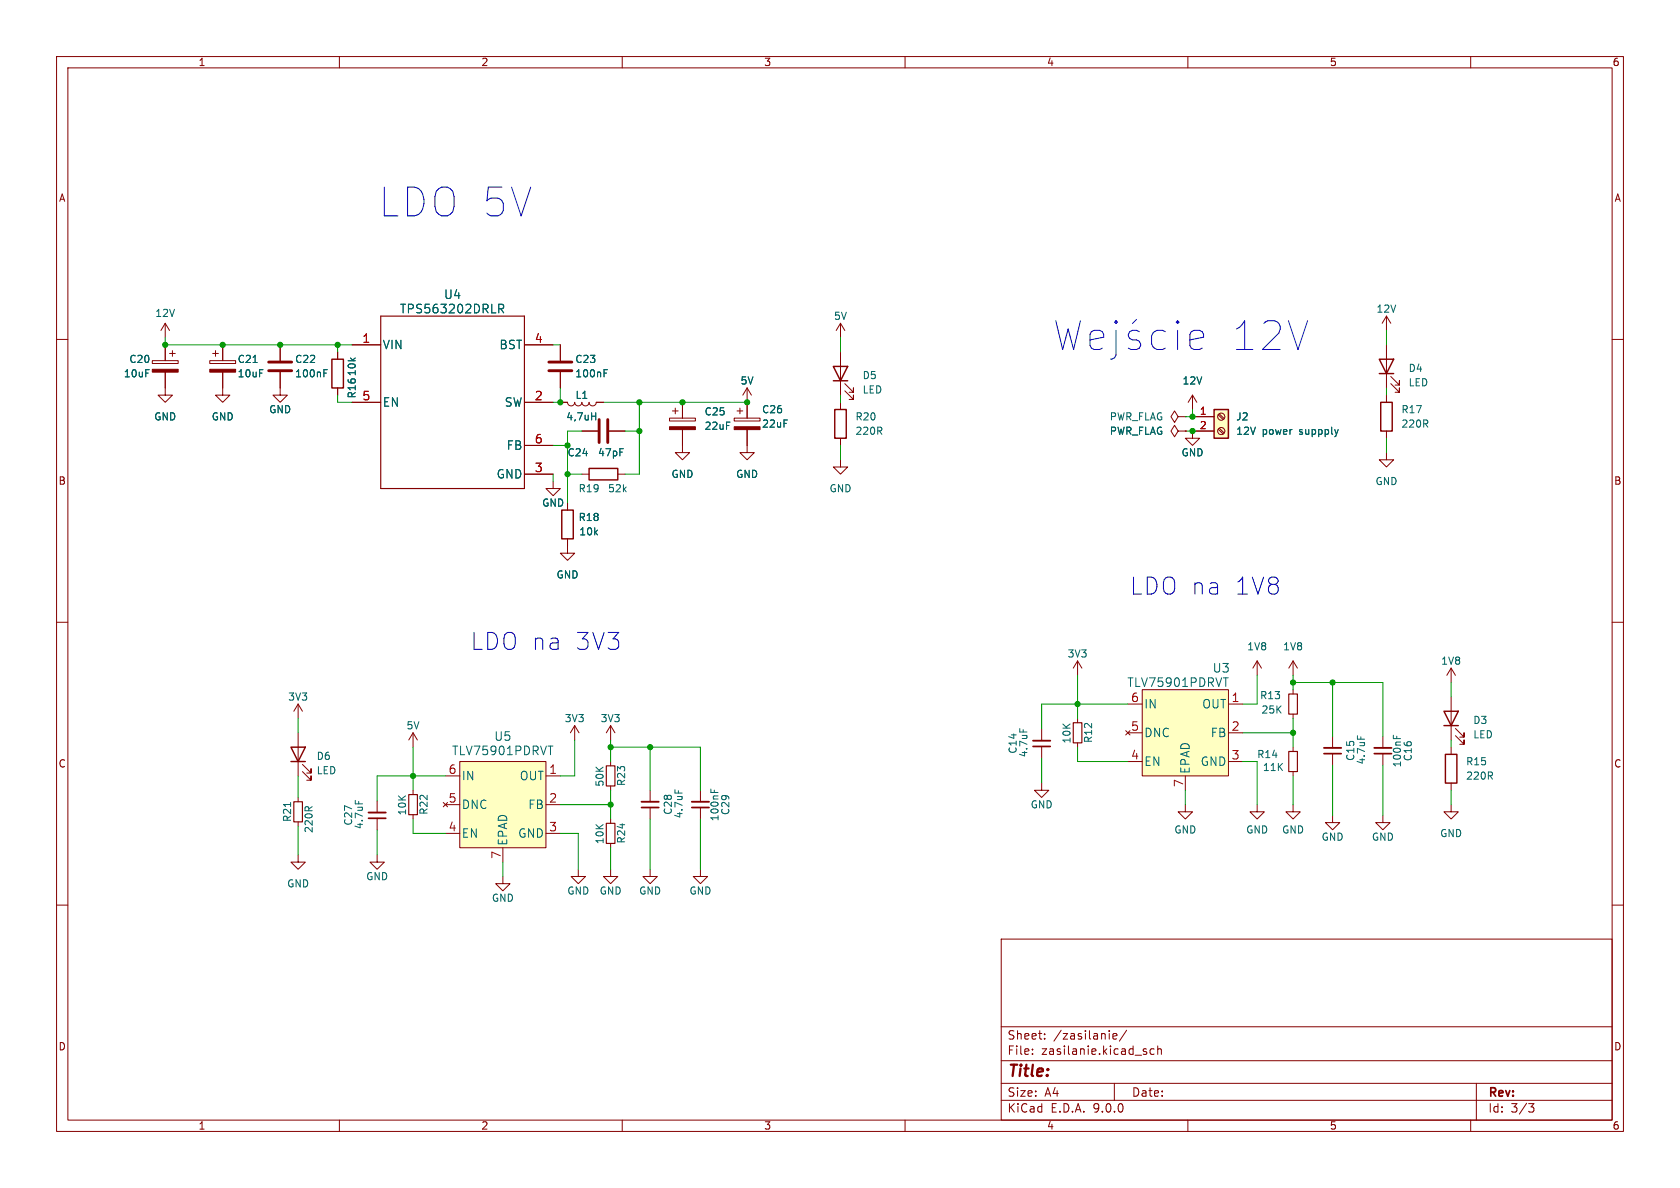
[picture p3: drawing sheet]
<svg xmlns="http://www.w3.org/2000/svg" width="297mm" height="210mm" viewBox="0 0 297 210" stroke-linecap="round" stroke-linejoin="round" font-family="sans-serif">
<g fill="none" stroke="#840000" stroke-width=".18">
<path d="M10 10h277v190h-277zM12 12h273v186h-273zM60 10v2M110 10v2M160 10v2M210 10v2M260 10v2M245.1 55.9v2.5M245.1 55.9l-.8 1.3M245.1 55.9l.8 1.3M10 60h2M49.5 68.6v1.3h1.3l-1.3 1.2-1.2-1.2h1.2"/>
<path d="M59.7 62.2v1.3M59.7 68.6v1.3M62.2 61h5.1M62.2 71.1h5.1M92.7 61h5.1M92.7 71.1h5.1M92.7 78.7h5.1M102.9 76.2h2.8M107.7 76.2h2.8M208.3 76.2l-.7-1-.6 1 .6 1 .7-1h1.2M208.3 73.7l-.7-1.1-.6 1.1 .6 1 .7-1h1.2M209.5 76.2h.1"/>
<path d="M209.5 73.7h.1M210.8 69.9l-.7 1.2M210.8 69.9l.8 1.2M210.8 69.9v2.5M245.1 61v7.6M245.1 69.9v1.2M245.1 76.2v1.3M245.9 67.8l1.5 1.5v-.7v.7h-.8M245.9 66.5l1.5 1.6v-.8v.8h-.8M285 60h2M92.7 83.8h5.1M102.9 83.8h1.2"/>
<path d="M109.2 83.8h1.3M245.1 80v1.3h1.3l-1.3 1.3-1.3-1.3h1.3M10 110h2M190.5 116.8l.8 1.3M190.5 116.8l-.8 1.3M190.5 116.8v2.6M222.2 116.8l.8 1.3M222.2 116.8l-.7 1.3M222.2 116.8v2.6M228.6 116.8l.8 1.3M228.6 116.8l-.8 1.3M228.6 116.8v2.6"/>
<path d="M285 110h2M101.6 128.3l.8 1.2M101.6 128.3l-.8 1.2M101.6 128.3v2.5M107.9 134.6v.8M107.9 138.9v.8M114.9 139.7v2M114.9 142.7v2.1M10 160h2M177 166h108v32h-108zM285 160h2M60 198v2"/>
<path d="M110 198v2M160 198v2M177 194.5h108M177 191.5h108M177 187.5h108M177 181.5h108M182.5 186.3v.1M182.5 185.5v.1M184.7 183.6v.1M184.7 182.8v.1M196.7 183.2l.8-.1-.1-.3-.4-.1-.3 .2 .1 .7h.6M197 191.5v3"/>
<path d="M199.2 182.1l-1.3 2M202.7 186v.3M204 185.5l-.4-.1-.3 .3v.4l.2 .2h.5M204.7 185.5l.2-.1 .3 .1 .1 .9M204.7 184.9v1.5M210 198v2M260 198v2M261 191.5v6.5M270.2 195.1h1l-.5 .6 .4 .1 .1 .5-.3 .3h-.4"/>
</g>
<path d="M58.7 63.5h2v5.1h-2zM243.8 63.5h2.6l-1.3 2.5zM243.8 66h2.6M244.1 71.1h2v5.1h-2zM104.1 82.8h5.1v2h-5.1z" fill="none" stroke="#840000" stroke-width=".25"/>
<path d="M113.4 142.7h3.1" fill="none" stroke="#840000" stroke-width=".3"/>
<path d="M113.4 141.7h3.1" fill="none" stroke="#840000" stroke-width=".33"/>
<path d="M88.2 53.8h.6l.2 .3-.1 .4-.7 .1M88.5 54.6l.5 .7M119.3 139.6v.6" fill="none" stroke="#006464" stroke-width=".18"/>
<path d="M67.3 55.9h25.4v30.5h-25.4zM107.2 135.4h1.5v3.5h-1.5z" fill="none" stroke="#840000" stroke-width=".2"/>
<path d="M105.9 74.2v4M107.4 74.2v4" fill="none" stroke="#840000" stroke-width=".51"/>
<path d="M214.6 72.4h2.6v5.1h-2.6z" fill="#ffffc2"/>
<path d="M147.3 64.8h2.6l-1.3 2.5zM147.3 67.3h2.6M147.6 72.4h2v5.1h-2zM214.6 72.4h2.6v5.1h-2.6zM99.3 90.2h2v5.1h-2z" fill="none" stroke="#840000" stroke-width=".25"/>
<g fill="none" stroke="#840000" stroke-width=".18">
<path d="M29.2 57.2l-.8 1.2M29.2 57.2l.8 1.2M29.2 57.2v2.5M148.6 57.2v2.5M148.6 57.2l-.8 1.2M148.6 57.2l.8 1.2M26.9 63.8h4.6v.5h-4.6zM29.2 65.8v4.1h1.3l-1.3 1.2-1.3-1.2h1.3M29.2 61v2.8M30 62.5h1M30.5 62v1M37.1 63.8h4.6v.5h-4.6z"/>
<path d="M37.6 62.5h1M38.1 62v1M39.4 65.8v4.1h1.2l-1.2 1.2-1.3-1.2h1.3M39.4 61v2.8M49.5 61v2.8M49.5 65.8v2.8M99.1 71.1h1.2a.64 .64 0 0 0 .7 .7 .64 .64 0 0 0 .6-.7 .64 .64 0 0 0 .6 .7 .64 .64 0 0 0 .7-.7 .64 .64 0 0 0 .6 .7 .64 .64 0 0 0 .6-.7 .64 .64 0 0 0 .7 .7 .64 .64 0 0 0 .6-.7h1.3M99.1 61v2.8M99.1 65.8v2.8M118.4 73.9h4.5v.5h-4.5zM118.9 72.6h1M119.4 72.1v1.1"/>
<path d="M120.6 75.9v4.1h1.3l-1.3 1.3-1.2-1.3h1.2M120.6 71.1v2.8M129.8 73.9h4.6v.5h-4.6zM130.3 72.6h1M130.8 72.1v1.1M132.1 75.9v4.1h1.2l-1.2 1.3-1.3-1.3h1.3M132.1 68.6v5.3M132.1 68.6l-.8 1.3M132.1 68.6l.7 1.3M148.6 62.2v7.7M148.6 71.1v1.3M148.6 77.5v1.2"/>
<path d="M149.4 69.1l1.5 1.5v-.7v.7h-.8M149.4 67.8l1.5 1.5v-.7v.7h-.8M210.8 73.7h3.8M214.6 76.2h-3.8v1.3h1.3l-1.3 1.2-1.3-1.2h1.3M215.4 73.3l.8 .9M215.4 75.9l.8 .8M215.5 73.2l.9 .8M215.5 75.7l.9 .8M97.8 85.1v1.3h1.3l-1.3 1.2-1.3-1.2h1.3M100.3 95.3v2.5h1.3l-1.3 1.3-1.2-1.3h1.2M100.3 88.9v1.3M148.6 81.3v1.3h1.3l-1.3 1.2-1.3-1.2h1.3"/>
<path d="M107.9 128.3l.8 1.2M107.9 128.3l-.7 1.2M107.9 128.3v2.5M123.8 139.7v2M184.1 138.4v1.3h1.3l-1.3 1.3-1.2-1.3h1.2M184.1 128.9v2M184.1 132v2M190.5 127v.8M190.5 131.3v.8M228.6 121.9v.8M228.6 126.2v.8M228.6 132.1v.7"/>
<path d="M228.6 136.4v.8M102.2 153.7v1.2h-1.2l1.2 1.3 1.3-1.3h-1.3M107.9 153.7v1.2h-1.2l1.2 1.3 1.3-1.3h-1.3M107.9 144.8v.7M107.9 149.1v.8M114.9 153.7v1.2h1.3l-1.3 1.3-1.2-1.3h1.2M123.8 153.7v1.2h1.3l-1.3 1.3-1.2-1.3h1.2M123.8 142.7v2.1"/>
<circle cx="215.9" cy="73.7" r=".63"/>
<circle cx="215.9" cy="76.2" r=".63"/>
</g>
<path d="M44.7 64.1h.8M57.3 66h.4M57.3 65.3h.6M104.6 73.6h.7M105.3 73v1.2M106.8 66h.4M106.8 65.3h.6M236.6 75.9l-.3 .9M125.7 139.5v.6M126.3 139.7v.4M180.3 128.8v.6" fill="none" stroke="#006464" stroke-width=".18"/>
<path d="M47.5 64h4.1M47.5 65.5h4.1M97 64h4.1M97 65.5h4.1" fill="none" stroke="#840000" stroke-width=".51"/>
<g fill="#840000" stroke="#840000" stroke-width=".18">
<path d="M37.1 65.3h4.6v.5h-4.6z"/>
<path d="M26.9 65.3h4.6v.5h-4.6z"/>
<path d="M129.8 75.4h4.6v.5h-4.6z"/>
<path d="M118.4 75.4h4.5v.5h-4.5z"/>
</g>
<path d="M182.6 132h3.1M122.3 142.7h3" fill="none" stroke="#840000" stroke-width=".3"/>
<path d="M182.6 130.9h3.1M122.3 141.7h3" fill="none" stroke="#840000" stroke-width=".33"/>
<path d="M189.7 127.8h1.6v3.5h-1.6zM227.8 122.7h1.6v3.5h-1.6zM227.8 132.8h1.6v3.6h-1.6zM107.2 145.5h1.5v3.6h-1.5z" fill="none" stroke="#840000" stroke-width=".2"/>
<path d="M201.9 121.9h15.3v15.3h-15.3z" fill="#ffffc2"/>
<g fill="none" stroke="#840000" stroke-width=".18">
<path d="M199 129.2l.8 .7M199.4 124.5h2.5M199.4 129.5h2.5M199.4 134.6h2.5M199.8 129.2l-.8 .7M201.9 121.9h15.3v15.3h-15.3zM209.5 137.2v2.5M217.2 124.5h2.5M217.2 129.5h2.5M217.2 134.6h2.5M88.9 154.9v1.3h-1.3l1.3 1.3 1.3-1.3h-1.3M209.5 142.2v1.3h-1.2l1.2 1.3 1.3-1.3h-1.3"/>
<path d="M222.2 142.2v1.3h-1.2l1.2 1.3 1.3-1.3h-1.3"/>
</g>
<path d="M81.3 134.6h15.2v15.3h-15.2z" fill="#ffffc2"/>
<g fill="none" stroke="#840000" stroke-width=".18">
<path d="M29.2 61v2.8M29.2 65.8v2.8M39.4 61v2.8M39.4 65.8v2.8M49.5 61v2.8M49.5 65.8v2.8M59.7 62.2v1.3M59.7 68.6v1.3M62.2 61h5.1M62.2 71.1h5.1M92.7 61h5.1M92.7 71.1h5.1"/>
<path d="M92.7 78.7h5.1M99.1 71.1h1.2M99.1 61v2.8M99.1 65.8v2.8M102.9 76.2h2.8M105.4 71.1h1.3M107.7 76.2h2.8M120.6 71.1v2.8M120.6 75.9v2.8M132.1 71.1v2.8M132.1 75.9v2.8M209.5 76.2h.1"/>
<path d="M210.8 76.2h3.8M210.8 73.7h3.8M92.7 83.8h5.1M100.3 88.9v1.3M100.3 95.3v1.2M256.5 118.1v2.6M256.5 118.1l-.7 1.3M256.5 118.1l.8 1.3M52.7 124.5l-.8 1.2M52.7 124.5l.8 1.2M52.7 124.5v2.5M52.7 129.5v7.7"/>
<path d="M53.5 136.4l1.5 1.5v-.7v.7h-.8M53.5 135.1l1.5 1.6v-.8v.8h-.8M73 129.5v2.6M73 139.7v.8M73 129.5l-.7 1.3M73 129.5l.8 1.3M78.7 137.2h2.6M81.3 134.6h15.2v15.3h-15.2zM96.5 137.2h2.6M235.6 130.2v2M235.6 133.2v2.1M244.5 130.2v2"/>
<path d="M244.5 133.2v2.1M256.5 123.2v7.6M256.5 132.1v1.3M256.5 138.4v1.3M257.3 130l1.5 1.6v-.8v.8h-.7M257.3 128.8l1.5 1.5v-.8v.8h-.7M52.7 151.1v1.3h1.3l-1.3 1.3-1.3-1.3h1.3M52.7 141v.7M52.7 145.3v.8M66.7 151.1v1.3h1.2l-1.2 1.3-1.3-1.3h1.3M66.7 141.6v2M66.7 144.7v2"/>
<path d="M73 144v.8M78.4 141.9l.7 .7M78.7 142.2h2.6M78.7 147.3h2.6M79.1 141.9l-.7 .7M88.9 149.9v2.5M96.5 142.2h2.6M96.5 147.3h2.6M228.6 142.2v1.3h-1.3l1.3 1.3 1.3-1.3h-1.3M235.6 144.1v1.3h1.3l-1.3 1.3-1.3-1.3h1.3M244.5 144.1v1.3h1.2l-1.2 1.3-1.3-1.3h1.3M256.5 142.2v1.3h1.3l-1.3 1.3-1.2-1.3h1.2"/>
</g>
<g fill="none" stroke="#006464" stroke-width=".18">
<path d="M88.2 53.8h.6l.2 .3-.1 .4-.7 .1M88.5 54.6l.5 .7M44.7 64.1h.8M57.3 66h.4M57.3 65.3h.6M104.6 73.6h.7M105.3 73v1.2M106.8 66h.4M106.8 65.3h.6M236.6 75.9l-.3 .9M96.9 131.9h.9M240 130.1v.6"/>
<path d="M246.3 130v.6M246.9 130.1v.5M51.4 141.9v.7M62.8 141.5v.6"/>
</g>
<path d="M51.9 141.7h1.6v3.6h-1.6zM72.3 140.5h1.5v3.5h-1.5z" fill="none" stroke="#840000" stroke-width=".2"/>
<path d="M51.4 132.1h2.6l-1.3 2.5zM51.4 134.6h2.6M255.3 125.7h2.5l-1.3 2.6zM255.3 128.3h2.5M255.5 133.4h2.1v5h-2.1z" fill="none" stroke="#840000" stroke-width=".25"/>
<path d="M234.1 133.2h3M243 133.2h3M65.2 144.7h3" fill="none" stroke="#840000" stroke-width=".3"/>
<path d="M234.1 132.2h3M243 132.2h3M65.2 143.6h3" fill="none" stroke="#840000" stroke-width=".33"/>
<g fill="none" stroke="#009600" stroke-width=".18">
<path d="M29.2 59.7v1.3h33M148.6 59.7v2.5M245.1 58.4v2.6M59.7 69.9v1.2h2.5M59.7 61v1.2M97.8 61h1.3M97.8 78.7h2.5M99.1 68.6v2.5h-1.3M102.9 76.2h-2.6v12.7M106.7 71.1h25.4M110.5 76.2h2.5M113 71.1v12.7h-2.5"/>
<path d="M148.6 69.9v1.2M148.6 78.7v2.6M209.5 76.2h1.3M210.8 72.4v1.3h-1.3M245.1 68.6v1.3M245.1 77.5v2.5M97.8 83.8v1.3M100.3 83.8h2.6M190.5 119.4v7.6M222.2 119.4v5.1h-2.5M228.6 119.4v2.5M52.7 127v2.5"/>
<path d="M52.7 137.2v3.8M73 132.1v7.6M78.7 137.2h-12v4.4M101.6 130.8v6.4h-2.5M107.9 132.1h15.9v7.6M107.9 130.8v3.8M107.9 139.7v5.1M114.9 132.1v7.6M184.1 134v4.4M190.5 132.1v2.5h8.9M199.4 124.5h-15.3v4.4M209.5 139.7v2.5"/>
<path d="M219.7 134.6h2.5v7.6M219.7 129.5h8.9M228.6 127v5.1M228.6 137.2v5M228.6 120.7h15.9v9.5M235.6 120.7v9.5M235.6 135.3v8.8M244.5 135.3v8.8M256.5 120.7v2.5M256.5 130.8v1.3M256.5 139.7v2.5M52.7 146.1v5"/>
<path d="M66.7 146.7v4.4M73 144.8v2.5h5.7M88.9 152.4v2.5M99.1 142.2h8.8M99.1 147.3h3.1v6.4M107.9 149.9v3.8M114.9 144.8v8.9M123.8 144.8v8.9"/>
</g>
<g fill="none" stroke="#0000c2" stroke-width=".18">
<path d="M186.7 56.7l1.2 5.1 .9-3.6 1 3.6 1.2-5.1M197.3 56.7v.5M197.3 58.4v4.3l-.2 .5-.8 .3M197.3 56.7l-.2 .2 .2 .3M197.3 56.7l.2 .2-.2 .3M200.9 56.5l-.7 .7M201.4 58.6l-.5-.2h-.7l-.5 .2-.2 .5 .2 .7 .5 .3h.7l.5 .2 .3 .5-.3 .7-.5 .3h-.9l-.5-.3M206 58.6l-.5-.2h-.9l-.5 .2-.5 .8v1.4l.5 .7 .5 .3h.9l.5-.3M208.2 56.7v.5M208.2 58.4v3.4M208.2 56.7l-.3 .2 .3 .3M208.2 56.7l.2 .2-.2 .3"/>
<path d="M192.7 60.1l2.4-.5v-.5l-.2-.5-.5-.2h-1l-.5 .2-.2 .5v2l.2 .4 .5 .3h1l.5-.3M210.4 60.1l2.4-.5v-.5l-.3-.5-.4-.2h-1l-.5 .2-.2 .5v2l.2 .4 .5 .3h1l.4-.3"/>
</g>
<g fill="#009600" stroke="#009600" stroke-width=".18">
<circle cx="120.6" cy="71.1" r=".46"/>
<circle cx="113" cy="71.1" r=".46"/>
<circle cx="113" cy="76.2" r=".46"/>
<circle cx="59.7" cy="61" r=".46"/>
<circle cx="100.3" cy="78.7" r=".46"/>
<circle cx="49.5" cy="61" r=".46"/>
<circle cx="39.4" cy="61" r=".46"/>
<circle cx="99.1" cy="71.1" r=".46"/>
<circle cx="29.2" cy="61" r=".46"/>
<circle cx="210.8" cy="76.2" r=".46"/>
<circle cx="210.8" cy="73.7" r=".46"/>
<circle cx="132.1" cy="71.1" r=".46"/>
<circle cx="190.5" cy="124.5" r=".46"/>
<circle cx="114.9" cy="132.1" r=".46"/>
<circle cx="100.3" cy="83.8" r=".46"/>
<circle cx="107.9" cy="132.1" r=".46"/>
<circle cx="107.9" cy="142.2" r=".46"/>
<circle cx="228.6" cy="120.7" r=".46"/>
<circle cx="228.6" cy="129.5" r=".46"/>
<circle cx="73" cy="137.2" r=".46"/>
<circle cx="235.6" cy="120.7" r=".46"/>
</g>
<g font-size="7.1" fill="#0000c2">
<text x="67" y="38.6">LDO 5V</text>
<text x="217.3" y="62.2">12V</text>
</g>
<g font-size="4.2" fill="#0000c2">
<text x="199.7" y="105.4">LDO na</text>
<text x="218" y="105.4">1V8</text>
<text x="83.2" y="115.1">LDO na</text>
<text x="101.4" y="115.1">3V3</text>
</g>
<text font-size="2.8" fill="#840000" x="178" y="190.9">Title:</text>
<g font-size="2.1" fill="#006464">
<text x="78.4" y="53.1">U4</text>
<text x="70.6" y="55.6">TPS563202DRLR</text>
<text x="67.6" y="61.9">VIN</text>
<text x="88.2" y="61.9">BST</text>
<text x="67.6" y="72.1">EN</text>
<text x="89.2" y="72.1">SW</text>
<text x="89.5" y="79.7">FB</text>
<text x="87.7" y="84.8">GND</text>
<text x="214.3" y="119.1">U3</text>
<text x="199.2" y="121.6">TLV75901PDRVT</text>
<text x="202.2" y="125.4">IN</text>
<text x="212.5" y="125.4">OUT</text>
<text x="87.3" y="131.2">U5</text>
<text x="202.2" y="130.5">DNC</text>
<text x="214" y="130.5">FB</text>
<text x="79.8" y="133.7">TLV75901PDRVT</text>
<text x="202.2" y="135.6">EN</text>
<text x="210.5" y="136.9" transform="rotate(-90 210.5 136.9)">EPAD</text>
<text x="212.2" y="135.6">GND</text>
<text x="81.5" y="138.1">IN</text>
<text x="81.5" y="143.2">DNC</text>
<text x="91.8" y="138.1">OUT</text>
<text x="93.3" y="143.2">FB</text>
<text x="81.5" y="148.3">EN</text>
<text x="89.9" y="149.6" transform="rotate(-90 89.9 149.6)">EPAD</text>
<text x="91.5" y="148.3">GND</text>
</g>
<g font-size="2.1" fill="#a90000">
<text x="64" y="60.7">1</text>
<text x="94.5" y="60.7">4</text>
<text x="64" y="70.9">5</text>
<text x="94.5" y="70.9">2</text>
<text x="94.5" y="78.5">6</text>
<text x="94.5" y="83.6">3</text>
<text x="199.9" y="124.2">6</text>
<text x="217.6" y="124.2">1</text>
<text x="199.9" y="129.3">5</text>
<text x="217.6" y="129.3">2</text>
<text x="79.2" y="136.9">6</text>
<text x="97" y="136.9">1</text>
<text x="199.9" y="134.4">4</text>
<text x="217.6" y="134.4">3</text>
<text x="79.2" y="142">5</text>
<text x="97" y="142">2</text>
<text x="209.3" y="139.2" transform="rotate(-90 209.3 139.2)">7</text>
<text x="79.2" y="147.1">4</text>
<text x="97" y="147.1">3</text>
<text x="88.6" y="151.9" transform="rotate(-90 88.6 151.9)">7</text>
</g>
<g font-size="2.1" fill="#840000">
<text x="178" y="184">Sheet:</text>
<text x="186.2" y="184">/zasilanie/</text>
<text x="178" y="186.7">File:</text>
<text x="184.1" y="186.7">zasilanie.kicad_sch</text>
<text x="178" y="196.9">KiCad</text>
<text x="178" y="194.1">Size:</text>
<text x="184.7" y="194.1">A4</text>
<text x="185.7" y="196.9">E.D.A.</text>
<text x="193.3" y="196.9">9.0.0</text>
<text x="200" y="194.1">Date:</text>
<text x="263" y="194.3">Rev:</text>
<text x="263" y="196.9">Id:</text>
<text x="267.1" y="196.9">3/3</text>
</g>
<g font-size="1.8" fill="#840000">
<text x="35" y="11.9">1</text>
<text x="85" y="11.9">2</text>
<text x="135" y="11.9">3</text>
<text x="185" y="11.9">4</text>
<text x="235" y="11.9">5</text>
<text x="285" y="11.9">6</text>
<text x="10.3" y="35.9">A</text>
<text x="285.3" y="35.9">A</text>
<text x="10.3" y="85.9">B</text>
<text x="285.3" y="85.9">B</text>
<text x="10.3" y="135.9">C</text>
<text x="285.3" y="135.9">C</text>
<text x="10.3" y="185.9">D</text>
<text x="285.3" y="185.9">D</text>
<text x="35" y="199.9">1</text>
<text x="85" y="199.9">2</text>
<text x="135" y="199.9">3</text>
<text x="185" y="199.9">4</text>
<text x="235" y="199.9">5</text>
<text x="285" y="199.9">6</text>
</g>
<g font-size="1.8" fill="#006464">
<text x="27.4" y="56.2">12V</text>
<text x="147.3" y="56.7">5V</text>
<text x="243.3" y="55.5">12V</text>
<text x="22.8" y="64.4">C20</text>
<text x="41.9" y="64.4">C21</text>
<text x="52.1" y="64.4">C22</text>
<text x="101.6" y="64.4">C23</text>
<text x="248.9" y="66">D4</text>
<text x="21.8" y="66.9">10uF</text>
<text x="41.9" y="66.9">10uF</text>
<text x="52.1" y="66.9">100nF</text>
<text x="63.1" y="70.5" transform="rotate(-90 63.1 70.5)">R16</text>
<text x="63.1" y="66.6" transform="rotate(-90 63.1 66.6)">10k</text>
<text x="101.6" y="66.9">100nF</text>
<text x="101.6" y="70.7">L1</text>
<text x="130.8" y="68.2">5V</text>
<text x="152.4" y="67.2">D5</text>
<text x="152.4" y="69.8">LED</text>
<text x="209" y="68.2">12V</text>
<text x="248.9" y="68.5">LED</text>
<text x="27.2" y="74.5">GND</text>
<text x="37.3" y="74.5">GND</text>
<text x="47.5" y="73.3">GND</text>
<text x="100" y="74.5">4,7uH</text>
<text x="124.5" y="73.6">C25</text>
<text x="124.5" y="76.2">22uF</text>
<text x="134.6" y="73.3">C26</text>
<text x="134.6" y="75.8">22uF</text>
<text x="151.1" y="77.1">220R</text>
<text x="151.1" y="74.5">R20</text>
<text x="196.1" y="77.1">PWR_FLAG</text>
<text x="196.1" y="74.5">PWR_FLAG</text>
<text x="218.4" y="74.5">J2</text>
<text x="218.4" y="77.1">12V</text>
<text x="223.1" y="77.1">power</text>
<text x="229.8" y="77.1">suppply</text>
<text x="247.7" y="75.8">220R</text>
<text x="247.7" y="73.3">R17</text>
<text x="100.2" y="80.9">C24</text>
<text x="105.6" y="80.9">47pF</text>
<text x="208.8" y="80.9">GND</text>
<text x="95.8" y="89.8">GND</text>
<text x="102.2" y="87.2">R19</text>
<text x="107.4" y="87.2">52k</text>
<text x="118.6" y="84.7">GND</text>
<text x="130" y="84.7">GND</text>
<text x="146.6" y="87.2">GND</text>
<text x="243.1" y="86">GND</text>
<text x="102.2" y="92.3">R18</text>
<text x="102.3" y="94.8">10k</text>
<text x="98.3" y="102.5">GND</text>
<text x="188.6" y="116.4">3V3</text>
<text x="220.4" y="115.2">1V8</text>
<text x="226.7" y="115.2">1V8</text>
<text x="254.7" y="117.7">1V8</text>
<text x="50.8" y="124.1">3V3</text>
<text x="222.7" y="123.8">R13</text>
<text x="71.8" y="129.1">5V</text>
<text x="99.7" y="127.9">3V3</text>
<text x="106.1" y="127.9">3V3</text>
<text x="189.5" y="131.5" transform="rotate(-90 189.5 131.5)">10K</text>
<text x="193.3" y="131.4" transform="rotate(-90 193.3 131.4)">R12</text>
<text x="222.9" y="126.3">25K</text>
<text x="260.4" y="128.2">D3</text>
<text x="260.4" y="130.7">LED</text>
<text x="55.9" y="134.5">D6</text>
<text x="55.9" y="137.1">LED</text>
<text x="179.9" y="133.3" transform="rotate(-90 179.9 133.3)">C14</text>
<text x="181.8" y="134" transform="rotate(-90 181.8 134)">4.7uF</text>
<text x="222.2" y="134.2">R14</text>
<text x="223.2" y="136.5">11K</text>
<text x="239.6" y="134.6" transform="rotate(-90 239.6 134.6)">C15</text>
<text x="241.5" y="135.2" transform="rotate(-90 241.5 135.2)">4.7uF</text>
<text x="247.9" y="135.7" transform="rotate(-90 247.9 135.7)">100nF</text>
<text x="249.8" y="134.7" transform="rotate(-90 249.8 134.7)">C16</text>
<text x="259.1" y="135.5">R15</text>
<text x="106.9" y="139.2" transform="rotate(-90 106.9 139.2)">50K</text>
<text x="110.7" y="139.1" transform="rotate(-90 110.7 139.1)">R23</text>
<text x="182.1" y="143.1">GND</text>
<text x="259.1" y="138">220R</text>
<text x="51.7" y="145.4" transform="rotate(-90 51.7 145.4)">R21</text>
<text x="55.5" y="147.4" transform="rotate(-90 55.5 147.4)">220R</text>
<text x="62.5" y="146" transform="rotate(-90 62.5 146)">C27</text>
<text x="64.4" y="146.7" transform="rotate(-90 64.4 146.7)">4.7uF</text>
<text x="72" y="144.2" transform="rotate(-90 72 144.2)">10K</text>
<text x="75.8" y="144.1" transform="rotate(-90 75.8 144.1)">R22</text>
<text x="106.9" y="149.3" transform="rotate(-90 106.9 149.3)">10K</text>
<text x="110.7" y="149.2" transform="rotate(-90 110.7 149.2)">R24</text>
<text x="119" y="144.1" transform="rotate(-90 119 144.1)">C28</text>
<text x="120.9" y="144.8" transform="rotate(-90 120.9 144.8)">4.7uF</text>
<text x="127.2" y="145.3" transform="rotate(-90 127.2 145.3)">100nF</text>
<text x="129.1" y="144.2" transform="rotate(-90 129.1 144.2)">C29</text>
<text x="207.5" y="147.5">GND</text>
<text x="220.2" y="147.5">GND</text>
<text x="226.6" y="147.5">GND</text>
<text x="233.5" y="148.8">GND</text>
<text x="242.4" y="148.8">GND</text>
<text x="254.5" y="148.2">GND</text>
<text x="64.6" y="155.8">GND</text>
<text x="50.7" y="157.1">GND</text>
<text x="86.9" y="159.6">GND</text>
<text x="100.2" y="158.3">GND</text>
<text x="105.9" y="158.3">GND</text>
<text x="112.9" y="158.3">GND</text>
<text x="121.8" y="158.3">GND</text>
</g>
<g font-size="1.8" fill="#a90000">
<text x="212" y="73.4">1</text>
<text x="212" y="75.9">2</text>
</g>
</svg>
